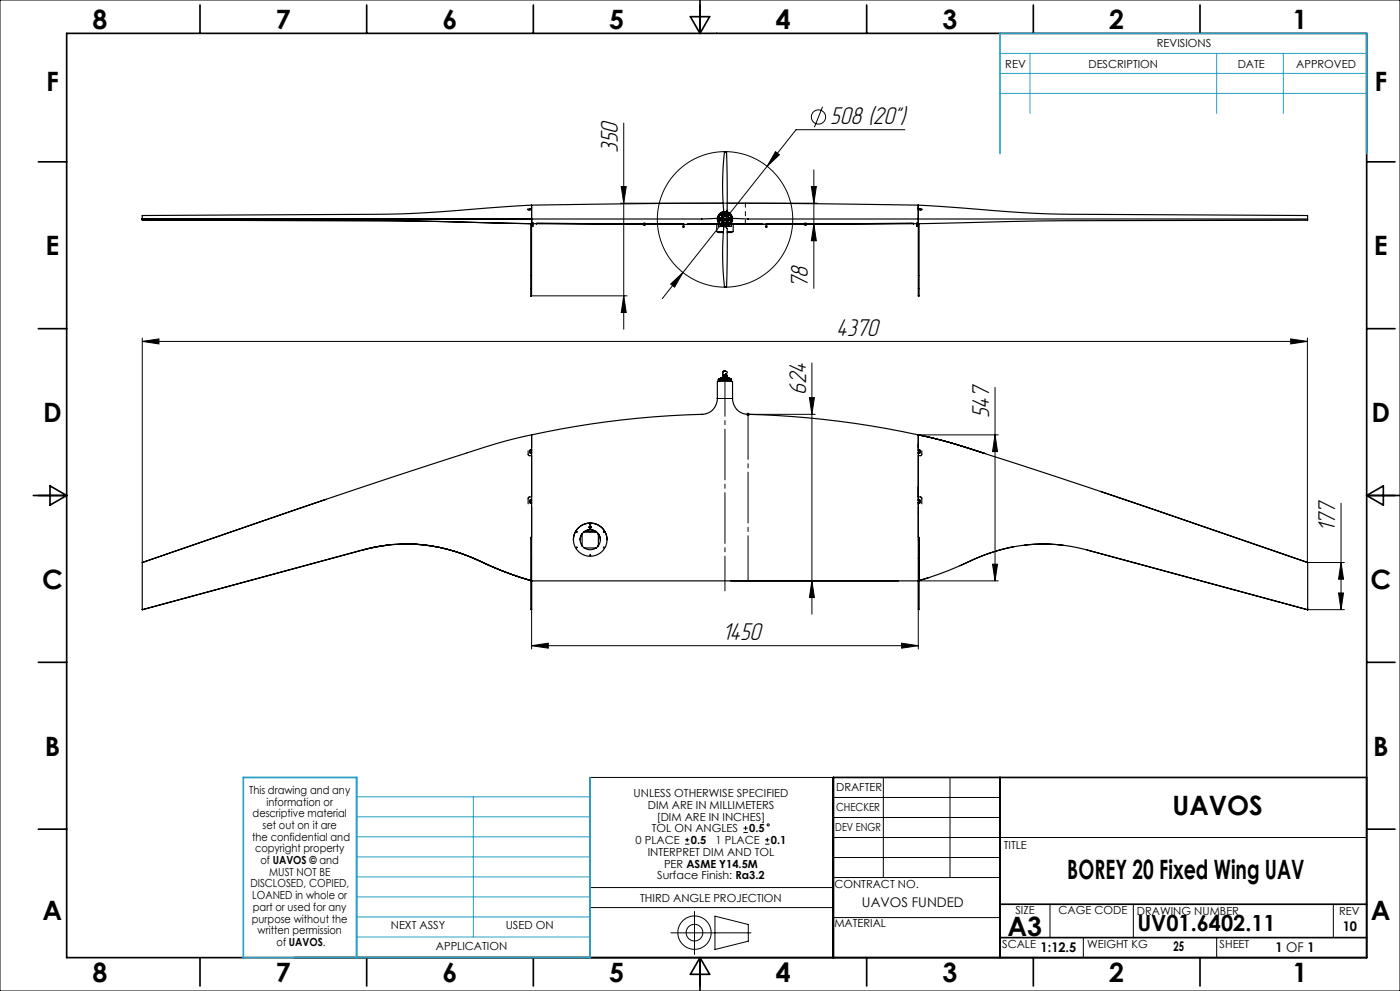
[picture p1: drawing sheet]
<svg xmlns="http://www.w3.org/2000/svg" width="420mm" height="297mm" viewBox="0 0 420 297" stroke-linecap="round" stroke-linejoin="round" font-family="sans-serif">
<g fill="none" stroke="#000" stroke-width=".3">
<path d="M0 0h420v297h-420zM187.1 36.9v61.8M246.8 32l-2.5 6.1M271.5 38.9h-32.7l-8.7 10.9M186.4 55.9h1.5l-.8 5zM230.1 49.8l-31.4 39.7M232.6 45.5l1.2 .9-3.7 3.4zM243.4 55.9h1.5l-.7 5zM244.2 50.9v35.5M223.6 67.2h21.6M244.2 67.2l.7 5h-1.5zM245.2 60.9h-59.1"/>
<path d="M159.5 88.7h28.6M187.1 88.7l.8 5h-1.5zM201.2 85.1l3.7-3.4-2.5 4.4zM42.7 102.3l5-.7v1.5zM42.7 101.3v67.3M42.7 102.3h349.5M215.3 119.4h4.4M242.8 119.2h1.5l-.7 5zM243.6 108.8v75.3M298.5 116.1v58M387.2 101.6l5 .7-5 .8zM392.2 101.3v67.3"/>
<path d="M223.9 124.2h20.7M224.1 123.8l.7 .7M224.4 123.7v1M224.8 123.8l-.7 .7M275.5 130.3h24M298.5 130.3l.8 5h-1.5zM402.3 150.8v31.9M159.5 174.1v20.4M224.4 174.1h20.2M243.6 174.1l.7 5h-1.5zM297.8 169.1h1.5l-.8 5zM299.5 174.1h-24v20.4"/>
<path d="M392.3 168.6h11M401.6 177.7h1.5l-.8 5zM402.3 168.6l.8 5h-1.5zM159.5 193.5l5-.7v1.5zM159.5 193.5h116M270.5 192.8l5 .7-5 .8zM392.3 182.7h11M250 239h50M250 233h-73v54M265 233v30M285 233v30M205.5 253h1.3"/>
<path d="M205.5 251.7h1.3M206.2 251.1v1.2M223 249.5h1.3M223 248.2h1.3M223.7 247.6v1.2M229.5 253h1.3M229.5 251.7h1.3M230.2 251.1v1.2M250 245h50M250 251h160M250 257h50M177 272h73"/>
<path d="M177 266h73M201.3 279.6h24M208.3 273.2v12.9M214.5 274.6l10 2.5v5l-10 2.5zM250 263h50M250 275h50M315 271v10M340 271v10M400 271v10M325 281v6M365 281v6"/>
<circle cx="245.5" cy="35.1" r="2.14"/>
<circle cx="217.5" cy="65.8" r="20.3"/>
<circle cx="230.5" cy="247.2" r=".32"/>
<circle cx="208.3" cy="279.5" r="5"/>
<circle cx="208.3" cy="279.5" r="2.5"/>
</g>
<path d="M223.6 60.9v6.3" fill="none" stroke="#000" stroke-width=".3" stroke-dasharray="15.2 1.3 1.3 1.3" stroke-dashoffset="14"/>
<path d="M224.4 124.2v49.9" fill="none" stroke="#000" stroke-width=".3" stroke-dasharray="15.2 1.3 1.3 1.3" stroke-dashoffset="1.7"/>
<path d="M217.5 114.4v62.7" fill="none" stroke="#000" stroke-width=".3" stroke-dasharray="15.2 1.3 1.3 1.3" stroke-dashoffset="4.8"/>
<g fill="none" stroke="#000" stroke-width=".5">
<path d="M20 10h390v277h-390zM60 1.5v8.5M110 1.5v8.5M160 1.5v8.5M207.1 5h5.8l-2.9 5zM210 0v10M215 10h.1M260 1.5v8.5M310 1.5v8.5M360 1.5v8.5M11.5 48.5h8.5M410 48.5h8.5"/>
<path d="M11.5 98.5h8.5M410 98.5h8.5M10 148.5h10M15 145.6l5 2.9-5 2.9zM410 148.5h10M410 148.5l5-2.9v5.8zM11.5 198.5h8.5M410 198.5h8.5M300 233v54M410 233h-160v54M11.5 248.5h8.5M410 248.5h8.5"/>
<path d="M300 271h110M60 287v8.5M110 287v8.5M160 287v8.5M210 287l2.9 5h-5.8zM210 287v10M260 287v8.5M300 281h110M310 287v8.5M360 287v8.5"/>
</g>
<g fill="none" stroke="#24a0c2" stroke-width=".3">
<path d="M300 16h110M309 16v18M365 16v18M385 16v18M300 22h110M300 28h110M107 238.8h70M142 238.8v42M107 250.8h70M107 256.8h70M107 244.8h70M107 262.8h70"/>
<path d="M107 268.8h70M107 274.8h70M107 280.8h70"/>
</g>
<path d="M300 46v-36h110v36M177 233v54h-104v-54h34v54" fill="none" stroke="#24a0c2" stroke-width=".5"/>
<g fill="#000">
<path d="M243.4 55.9h1.5l-.7 5zM244.2 67.2l.7 5h-1.5z"/>
<path d="M187.1 88.7l.8 5h-1.5zM186.4 55.9h1.5l-.8 5z"/>
<path d="M201.2 85.1l1.2 1 2.5-4.4zM232.6 45.5l-2.5 4.3 3.7-3.4z"/>
<path d="M42.7 102.3l5-.7v1.5zM387.2 101.6l5 .7-5 .8z"/>
<path d="M242.8 119.2h1.5l-.7 5zM243.6 174.1l.7 5h-1.5z"/>
<path d="M297.8 169.1h1.5l-.8 5zM298.5 130.3l.8 5h-1.5zM401.6 177.7h1.5l-.8 5zM402.3 168.6l.8 5h-1.5z"/>
<path d="M159.5 193.5l5-.7v1.5zM270.5 192.8l5 .7-5 .8z"/>
<circle cx="159.5" cy="174.1" r=".17"/>
</g>
<g fill="none" stroke="#000" stroke-width=".35">
<path d="M217.3 45.6h.1M217.3 45.6l-.4 5.7-.1 6.2 .3 6.1 .6 .2M217.6 45.4l.4 .2 .2 12.5-.1 4.9-.4 .8M217.6 45.4l-.3 .2M217.6 45.4l.3 .1M217.6 45.4h.1M217.9 45.6h-.6M42.7 65.6h.1M42.7 65.6v.4l78.5 .2 38.3 .8M42.7 65.6v.1M42.7 65.6h116.8M42.7 65.6v.4l77.7 .2 39.1 .8"/>
<path d="M103.8 65.6l-61.1 .1M103.8 65.6h.3M103.8 65.6l55.7 .1M158.4 62.5v.4M158.9 62.7h.3M159.2 62.6h-.3v.3M159.2 67v21.7h.3v-21.7M159.5 65.7v1.3M159.5 61.5l-38.3 2.6-78.5 .5v1M159.5 62.8l-1.1 .1M159.5 66.9v.1M159.5 67h.1"/>
<path d="M159.5 65.7l.1 1.3M159.5 65.7h.1M159.5 65.6v1.4M159.5 62.9v2.7M159.5 61.5v.8M159.5 62.5h-.3v.4M159.5 62.5v.1M159.5 62.7v.1M159.5 65.6h.1M159.5 62.3h.1M159.5 62.2h.1M159.5 62.7h.1"/>
<path d="M159.5 62.6h.1M159.5 65.6h51M159.5 61.5v4.1M159.6 67h.3M159.7 66.8h.1M159.9 67v.9h-.3v-.9M159.9 67l1 .1M160 66.9l-.1 .1M160.9 67v.1M160.9 67h.1M161 67l32.2 .2M161.6 66.9l31.6 .2"/>
<path d="M161.6 66.9l-.7 .1M161.6 66.9l-.6 .1M193.2 67.1v.3M193.2 67.4h.1M193.2 67.4h.2M193.2 66.9v.2M193.4 66.9v.5M193.5 67.2h11.1M193.5 67.1l-.1 .3M193.5 67.1h10.4M193.5 67.1h9.5M193.5 66.9v.2"/>
<path d="M203.9 67.1h.8M203.9 67.1h.7M204.6 67.1v.1M204.6 67.2h.1M204.6 67.1h.1M204.7 67.2h.1M204.7 67.1v.1M204.7 67.2h.2M204.9 67.1v1h.3v-1M205.2 67.2h1.1M206.3 67.2h.1M206.3 67.2h9.2"/>
<path d="M207.1 67.1l-.8 .1M207.1 67.1l8.7 .1M210.5 65.6h.1M215 67.2v2.2h2M215.2 65.4l-4.6 .2M215.2 65.4v.3M215.2 65.4h.1M215.3 65.5l.1 .6M215.3 65.5h.1M215.3 65.5v-.3l.3 1.3 .6 .7M215.4 69.4v.3h1.6M215.5 67.2v.7h1.4"/>
<path d="M215.5 65.5v.2M215.5 65.5l.1 .6M215.5 65.5h.1M215.5 65.5l.1 .1M215.6 66.1h.1M215.6 65.2h.1M215.6 65.2v.9M215.6 66.1l.5 1M215.6 66.1h.3M215.6 65l-.1 .5M215.6 65h.1M215.6 65l-.1 .7"/>
<path d="M215.7 66.5l.7 .8M215.8 65.7h.1M215.8 65.6l.1 .2M215.8 65.5l.1 .6M215.9 65.5v.6M215.9 65.9h.1M215.9 65.9v.2M215.9 65.8v.3M215.9 65.9v.1M215.9 65.5h.1M215.9 65.8l.2 .3M215.9 65.5v.4"/>
<path d="M215.9 65.6h.1M215.9 66.1h.1M215.9 66v.1M215.9 66h.1M216 66.1h-.1M216 65.5l-.1 .1M216 65.4v.7M216 65.5h.1M216 66.1h.2M216 65.5l.1 .4M216 64.2l-.5 1.4 .5-1.3 1.2-.7zM216.1 65.5v.4"/>
<path d="M216.1 65.9v.2M216.1 65.5l.1 .4v-.4M216.1 65.9l.1 .2M216.1 65.5h.1M216.1 65.5h.2M216.1 65.5l-.5 .1M216.2 64.2l-.6 1M216.2 64.2h.1M216.2 65.9v.2M216.2 65.5v.4M216.2 65.5h.1M216.2 64.2l.1 .3"/>
<path d="M216.2 65.9l.1 .2M216.2 65.2l.2 .1M216.2 67.2l.2 .1M216.2 65.5l.1 .4M216.2 65.9l.1 .2zM216.3 65.5v.4M216.3 65.5h.1M216.3 65.9v.2M216.3 65.6v.3M216.3 65.9l.1 .2M216.3 64l-.7 1M216.3 64h.1"/>
<path d="M216.3 64.5l.2 .3M216.3 64.5h.1M216.3 65.8l.1 .3M216.4 65.5l-.1 .1M216.4 65.8v.2M216.4 65.6v.3M216.4 65.5l.2 .3M216.4 65.5v.1M216.4 67.3l.5 .2M216.4 67.3h.1M216.4 63.9l-.8 1.1M216.4 65.8l.1 .2-.1-.2"/>
<path d="M216.5 65.6v.2M216.5 63.9h-.1M216.5 65.8v.2M216.5 64.8l.5 .2M216.5 65v.1M216.5 65.8v.1M216.5 67l.5 .2M216.5 65.6v.2zM216.5 66.4l-.1 .2M216.5 67l.2 .1M216.5 67h.2M216.5 67h.1"/>
<path d="M216.6 65.8h-.1M216.6 65.6v.2M216.6 64.5l-.2 .2M216.6 65.8v.1M216.6 65.8h.1M216.6 64.3l-.2 .3 .5-.3M216.6 64.3h.1M216.6 64.3v.1M216.6 66.8v.2M216.6 66.8h.1M216.6 64.6h.1M216.6 63.9h.1"/>
<path d="M216.6 66.7l-.2 .6M216.6 64.6l-.1 .2M216.6 63.9a1.99 1.99 0 0 0-1.1 1.6M216.6 66.7l.1 .1M216.6 67h.1M216.6 65.8l-.4 .3M216.6 64.4v.1M216.6 65.8l-.2 .3M216.6 66.7h.1M216.6 64.7h.1M216.6 64l.4 .4M216.6 65h.4"/>
<path d="M216.7 64.7h-.1M216.7 64.6l-.2 .2M216.7 67.1l.3 .1M216.7 67v.1M216.7 66.7h.1M216.7 66.8l.3 .2M216.7 64.7h.1M216.7 66.9h-.1M216.7 67.1h.1M216.7 66.8l.3 .1M216.7 64.7l-.2 .2M216.7 66.6l.1 .1"/>
<path d="M216.7 66.9h.1M216.7 66.6l-.1 .1M216.7 66.7l.3 .2M216.7 66.7l.3 .1M216.7 64.7l-.1 .2M216.7 64.7l-.1 .2zM216.7 64.8h.1M216.7 66.6h.1M216.7 66.7l.2 .1M216.8 66.7l.2 .1M216.8 64.8l-.2 .1M216.8 66.6h.1"/>
<path d="M216.8 66.6h-.1M216.8 64.2v.1M216.8 64.2h.1M216.8 66.6l.2 .1M216.8 64.8l-.1 .2M216.8 64.8v.1M216.8 64.8h.1M216.8 66.5v.1M216.8 64.2l-.5 .3M216.8 67.2h.2M216.8 67.1v.1M216.8 66.6h.2"/>
<path d="M216.8 66.5l.1 .1M216.8 64.9l-.1 .1M216.8 66.1l.2 .2M216.8 66.1h.1M216.8 66.5l.2 .1M216.8 64.9h.1M216.8 66.5h.1M216.8 64.9v.1M216.9 66.5l.1 .1M216.9 64.9l-.1 .1M216.9 64.3h.1M216.9 64.3h-.1"/>
<path d="M216.9 66.5h.1M216.9 64.3l-.3 .3M216.9 66.1h-.1M216.9 64.9h.1M216.9 67.5v.1M216.9 67.5h.1M216.9 64.4l-.3 .2M216.9 67.6h.1M216.9 67l-.1 .1 .2 .1M216.9 63.7h.1M216.9 63.7l-.4 .2M216.9 65h.1"/>
<path d="M216.9 64.5l-.3 .1M216.9 64.5l-.2 .2M217 66.5h.1M216.9 60.9l-57.4 .6M216.9 64.5l-.3 .2M216.9 64.4h.1M217 64.5l-.3 .2M217 64.4h-.1M217 64.5h-.1M217 64.6l-.3 .2M217 64.7l-.2 .1M217 64.7l-.2 .2"/>
<path d="M217 64.8l-.1 .1M217 64.9h-.1M217 64.9l-.1 .1M217 65h-.1M217 64.6l-.3 .1M217 63.9v3.5M217 63.9h.1M217 63.9h.2M217 67.4l-.1 .1M217 66.5l-.2 .1M217 63.8l-.8 .4M217.1 68l.2-.3z"/>
<path d="M217.1 63.4a2.28 2.28 0 0 0-1.9 2.3 2.28 2.28 0 0 0 2 2.2M217.1 63.5a2.18 2.18 0 0 0-1.8 2.2 2.18 2.18 0 0 0 2 2.1M217.2 68l-.4 8.6 .5 9.4M217.2 66.9h.1M217.2 66.9v.1M217.2 67h.1M217.2 64.3l.6 .1M217.2 64.3v.2M217.2 63.9h.6v.2M217.2 63.9h.1M217.2 66.8l.2-.2 .4 .1v.9M217.2 64.7l.2 .2 .4-.2"/>
<path d="M217.2 64.6l.2 .3 .4-.3M217.2 66.8v.8l-.2-.2M217.2 63.9v.4M217.2 64.5v.2M217.2 64.5h.6M217.2 67v.1M217.2 66.8h.1M217.2 65.7l.3 .3 .3-.3M217.2 67v.2M217.2 67.2v.4h.6M217.2 67h.6M217.2 66.8v.1"/>
<path d="M217.2 66.7h.1M217.2 63.6l-.9 .4M217.2 63.6l-.3 .1M217.2 63.6l-1.2 .6-.5 1.3M217.2 66.7l.1 .1M217.2 65.7v.1M217.3 66.8l-.1 .2M217.3 65.6l-.1 .1 .3-.2 .2 .2-.2-.2zM217.3 67.6h.4zM217.3 63.7l-1.3 .6-.5 1.4M217.3 63.7l-.9 .4-.8 .9M217.3 63.7l-.3 .1"/>
<path d="M217.3 63.7l-.7 .2M217.3 67.7h.1M217.5 66.9v.1M217.7 63.7l.4 .1M217.7 63.7l1.3 .7 .4 1.3M217.7 63.7l1.2 .7 .5 1.3M217.7 67.7h-.4M217.7 67.7l.5 .8M217.7 67.7h.1M217.7 64.6h.1M217.7 64.6l.1 .2M217.7 64.6v.2"/>
<path d="M217.7 64.7h.1M217.7 63.7l.9 .4M217.7 64.5v.1M217.7 64.5l.1 .1M217.7 63.6l1.3 .7 .4 1.3M217.7 63.6l1.2 .6 .5 1.4M217.7 63.6l1.2 .6 .5 1.3M217.7 63.6l1.3 .7 .4 1.2M217.7 64.5h.1M217.7 63.6l.4 .1M217.7 63.6l.3 .1M217.7 65.7v.1"/>
<path d="M217.7 64.7l.1 .1M217.7 64.8h.1M217.8 63.5a2.18 2.18 0 0 1 1.9 2.2 2.18 2.18 0 0 1-2 2.1M217.8 64.7h.1M217.8 63.4a2.28 2.28 0 0 1 2 2.3 2.28 2.28 0 0 1-2.1 2.2v-.2M217.8 64.6h.1M217.8 64.3h.1M217.8 64.4v.1M217.8 64.4h.1M217.8 64.5h.1M217.8 67v.1M217.8 67.1l-.6 .1"/>
<path d="M217.8 63.9h.1M217.8 63.9v.8M217.8 63.9h.2M218 64.5l.3 .2M218 64.3l.3 .2M218 64.4l.3 .1M218 64.4l.3 .2M218 64.5l.2 .1M218 64.5l.2 .1zM218 64.6l.2 .1M218 64.7l.1 .1M218 64.8h.1"/>
<path d="M218 64.8l.1 .1M218 64.9h.1M218 64.7h.1M218 66.9h.1M218 64.1l.4 .3M218 66l.2 .1h-.2M218 66.4h.3M218 64.1l.5 .3M218 64.1l.2 .1M218 66.8l.3-.2zM218 63.9v.2M218 64.1v3.5h-.2"/>
<path d="M218 63.9h.1M218 67l.1 .1M218 64.7h.2M218 66.8h.1M218 63.7l1.1 .7M218 67h.1M218 66.4h.1M218 68.4l.2 .1M218.1 64.9h.1M218.1 63.7l.8 .5 .5 .8M218.1 63.7h.1M218.1 66.9h-.1"/>
<path d="M218.1 64.8v.1M218.1 67v.1M218.1 63.9l-.1 .1M218.1 66.9l-.1 .1M218.1 66h.1M218.1 63.8h.1M218.1 63.8a1.99 1.99 0 0 1 1.3 1.5M218.1 67.1l.1 .1M218.1 66.4h-.1M218.1 66.4h.1M218.1 63.8v.1M218.1 67h-.1"/>
<path d="M218.1 67h.1M218.1 64.8h.1M218.1 66.4l-.1 .1M218.1 64.7l.1 .1M218.1 66.9v.2M218.1 66.5h.1M218.2 67.2l.1 .2M218.2 67.2h.1M218.2 64.7v.1M218.2 66.5h.1M218.2 68.5l-.2 17.5-.4 .1M218.2 66h-.1"/>
<path d="M218.2 66.5h-.1M218.2 66.4h-.1M218.2 60.9l57.3 .6M218.2 66.4l-.2 .2M218.2 64.7l.1 .1M218.2 66h.1M218.2 66.5l-.2 .1 .2-.1M218.2 66.5l-.2 .2M218.2 64.7h.1M218.2 64.2h.1M218.2 64.2l-.1 .1M218.2 64.9h-.2"/>
<path d="M218.2 64.6l.1 .1M218.2 66.4l-.1 .1M218.2 66.6l-.2 .1M218.2 67.1h-.1M218.2 67.1h.1M218.2 66.6l.2-.1zM218.3 66.6l-.3 .1M218.3 64.6v.1M218.3 64.6h.1M218.3 66.6l-.3 .2M218.3 64.5l.1 .1M218.3 64.5h.1"/>
<path d="M218.3 66.4l-.1 .1M218.3 66.4l-.1 .2M218.3 66.4l.1 .1M218.3 66.7l-.3 .2M218.3 65.6l.3 .3M218.3 65.6h.1M218.3 65.6l.5 .3M218.3 67.4l-.3 .2M218.3 66.7l.2-.1zM218.3 64.6l-.3 .3M218.3 66.5l-.1 .1M218.3 67.4h.1"/>
<path d="M218.3 64.4v.1M218.3 64.4l.1 .1M218.4 65.6v.1M218.4 66.7l-.3 .2M218.4 66.5l-.2 .1M218.4 66.7l-.4 .2M218.4 64.3v.1M218.4 64.3v.2M218.4 64.3h.1M218.4 66.5l.1 .1M218.4 66.5l-.1 .1M218.4 64.5l-.1 .1"/>
<path d="M218.4 65.5v.3M218.4 65.7v.1M218.4 66.8l-.3 .2M218.4 65.5v.2M218.4 64.4h-.1M218.4 65.4v.1M218.4 66.5l-.1 .2M218.4 66.6l-.1 .1M218.4 64.4v.1M218.4 64.4h.1M218.5 66.6l-.2 .1M218.5 65.7v.1"/>
<path d="M218.5 65.5v.3M218.5 66.6l.3 .5M218.5 66.6l-.1 .1M218.5 66.6l-.1 .2M218.5 66.7l-.1 .1M218.5 65.4v.1M218.5 65.5h.1M218.5 66.3l.2 .1M218.5 65.4l-.2 .2M218.5 65.5l.1 .3M218.5 65.8h.1M218.5 65.3l.1 .2"/>
<path d="M218.6 64.1l-.2 .3M218.6 64.1h.1M218.6 66.7h-.1M218.6 66.9l-.5 .3M218.6 66.8v.1M218.6 65.5v.3M218.6 64.1l.7 .8M218.6 65.3v.2M218.6 66.8l-.5 .3M218.6 66.8l-.2 .2v-.2M218.6 65.3l-.1 .1M218.6 66.8l-.4 .3"/>
<path d="M218.6 65.3l.1 .2M218.6 65.8h.1M218.6 66.8l-.4 .4M218.6 66.8l-.5 .4M218.6 65.5l.1 .3M218.7 65l-.2 .1M218.7 65.4v.4M218.7 65.3v.2M218.7 65.8h.1M218.7 65.3l.1 .2M218.7 65.4l.1 .4M218.8 67.1h.1"/>
<path d="M218.8 65.3v.1M218.8 65.3h-.2M218.8 65.3v.1zM218.8 65.8v.1M218.8 67.1l-.5 .3M218.8 65.8v-.4v.4M218.8 65.4v.4M218.8 65.4l.1 .4M218.9 65.4v.4M218.9 65.8l-.1 .1M218.9 65.8v.1M218.9 65.3l.1 .3"/>
<path d="M218.9 65.3l.1 .5M218.9 65.8h.1M218.9 65.3h.1M218.9 65.8l.1 .1M219 65.8h.1M219 65.9h-.2M219 65.3l.1 .3M219 65.7l-.1 .1M219 65.7l.1 .1M219.1 65.3v.1M219.1 64.4l.3 1.1M219.1 64.4h.1"/>
<path d="M219.1 65.9h-.1M219.1 65.3v.6M219.1 65.4v.3M219.1 65.6h-.1M219.1 65.5l-.1-.2 .1 .6M219.1 65.8v.1M219.1 65.5h.1M219.1 65.9h.1M219.1 65.6v.3M219.1 65.7v.1M219.1 65.7v.2M219.3 64.9h.1"/>
<path d="M219.3 64.9l.1 .9M219.4 65v.5M219.4 65h.1M219.4 66.2l-.6 .9M219.4 65.3h-.6M219.4 65.3v.5M219.4 65.3h.1M219.4 65.8h.1M219.4 65.8l-.3 .1M219.4 67.2v.7h-1.4M219.4 65.8l-.3 1.1M219.4 65.5h.1"/>
<path d="M219.4 65.5v.2M219.5 69.4v.3h-1.3M219.6 65.5v-.3l-.2 1.3-.8 .8M219.6 65.5h.1M219.7 65.5l-.2 .6M219.9 67.2v2.2h-1.7M224.4 65.6l-4.6-.2v.3M224.4 65.6h.1M224.4 65.6h51.1M227.9 67.1l.8 .1M227.9 67.1l.7 .1M227.9 67.1l-8.7 .1"/>
<path d="M228.6 67.2h-9.2M228.6 67.2h.1M228.7 67.2h.1M229.8 67.2h-1.1M230.1 67.1l-.1 1h-.2v-1M230.3 67.1v.1M230.3 67.2h.1M230.3 67.2h-.3M230.3 67.1h.1M231.1 67.1h-.8M241.5 67.2h-11.2M241.5 67.1v.3"/>
<path d="M241.5 67.1h-10.4M241.5 67.1h-9.6M241.5 67.4h.1M241.5 67.4h.3M241.5 66.9v.2M241.8 66.9v.5M241.8 67.1v.3M241.8 66.9v.2M273.3 66.9l-31.5 .2M273.3 66.9l.7 .1M273.4 66.9l.6 .1M273.4 66.9l-31.6 .2"/>
<path d="M274 67.1l-32.2 .1M274 67v.1M274 67.1h.1M274 67h.1M274.9 66.9l.1 .1M275 67h.4M275.1 67v.9h.2v-.9M275.1 67l-1.1 .1M275.3 66.8h-.2M275.5 66.8l-.1 .2M275.5 65.6v1.4M275.5 61.5v4.1"/>
<path d="M275.5 67h-.2M275.5 62.3h.1M275.5 62.2h.1M275.5 62.7h.1M275.5 62.6h.1M275.5 65.6h116.8M275.5 61.5v.8M275.5 62.9v2.7M275.5 62.5h.3v.4M275.5 62.5v.1M275.5 62.7v.1M275.5 65.6h.1"/>
<path d="M275.5 61.5l37.9 2.6 78.9 .5v1M275.5 66.7v.1M275.7 67v21.7h-.2v-21.6M275.8 62.6h.2v.3M275.8 62.7h.2M276.5 62.5v.4l-1-.1M392.3 65.6v.4l-79.4 .2-37.4 .8M217.3 86h.1M217.3 86l.3 .1M217.6 86.1h.1M217.9 86h-.6M215.2 119.3v.1a4.7 4.7 0 0 1-4.6 4.8"/>
<path d="M215.2 119.4v-5l2.3-.1 2.3 .1v5M215.2 119.3v.1M215.5 113.9h3.9zM215.6 113.8h.1M215.6 113.7l-.1 .6M215.6 113.7h.1M215.6 113.6l-.1 .1M215.6 113.6h.1M215.7 113.8l-.2 .1M216.3 113.3l-.7 .4M216.4 113.8h.1M216.4 113.3h-.1"/>
<path d="M216.5 113.2l-.8 .4M216.5 113.7h.4M216.5 113.7h.1M216.5 113.3h-.1M216.5 113.6h.4M216.5 113.6v.1M216.6 113.6l-.1 .1M216.6 113.6h.1M216.6 113.2l-.2 .1M216.6 113.2l-.1 .1M216.6 113.6h.3M216.6 113.7h.1"/>
<path d="M216.7 113.7h.2zM216.8 113.2h.3M216.8 113.2l-.2 .1M216.8 113.2h-.2M216.9 113.7h.1M216.8 112.7v.4M216.8 112.7h.1M216.8 113.2h.1M216.9 113.7h-.4M216.9 113.6v.1M216.9 113.8h.1M216.9 113.7l-.5 .1"/>
<path d="M216.9 113.5h.1M217 112.6l-.2 .1M217 112.5v.7M217 112.3v.2M217 113.1h.1M217 111.3l-.2 1.1M217 111.3h.1M217 113.1h1zM217 113h.9zM217.1 112.3h.1M217.1 113.2h.1M217.2 112.3v.7"/>
<path d="M217.2 113h.6M217.2 112.3h.1M217.2 113h.1M217.2 112.3v.7h.6M217.2 113.7l-.8 .1M217.3 113.3h-.1M217.3 113.2h-.2M217.3 113.2h.1M217.3 113.2l-.4 .3M217.4 111.3h-.4M217.5 113.2h-.2M217.6 111.2h.1"/>
<path d="M217.6 111.2l.6 .3-.4 .6M217.6 111.2l-.6 .1M217.6 111.2v.1M217.8 112.3h.1M217.8 112.3h.2v.8M217.8 112.1v.9M217.8 112.5h.1M217.8 113h.1M217.8 112.1l-1 .3M217.8 113.2h-.2l.4 .3M217.8 113.2h.1M217.9 113.2l.4 .3"/>
<path d="M217.9 113.3h.1M217.9 113.2h.1M217.9 113h.1M218 113.1v.1M218 112.4l.2 .2-.2 .4M218 113.7l.8 .1M218.3 113.5h.1M218.3 113.5v.1M218.3 113.2h-.4M218.3 113.2l.1 .1M218.3 113.2h.2M218.3 113.7l.5 .1"/>
<path d="M218.3 113.7h.1M218.3 113.6h.3l-.3 .1M218.3 113.6l.3 .1M218.3 113.7h.3M218.3 113.6v.1M218.5 113.2l.1 .1M218.5 113.2v.1M218.5 113.3h.2M218.5 113.3h.1M218.6 113.3l.8 .4M218.6 113.7h.1M218.6 113.7h-.3"/>
<path d="M218.6 113.3l.8 .3M218.6 113.7v.1M218.8 113.8h.1M219 113.6h.4M219.4 113.8v.1M219.4 113.7h.1M219.4 113.8h.1M219.4 113.6v.1M219.4 113.7v.6M219.8 119.3l.3 1.9 1 1.5a4.5 4.5 0 0 0 3.3 1.5M219.8 119.3v.1M158.4 135.1l.1 1.3 1 .2v12.3h-.7l-.3 .3-.1 1.8"/>
<path d="M158.9 135.6h.6M158.9 135.1h.6M159.2 134.9h-.3v.8h.3M159.2 135.6v.2h.3M159.2 134.7h.3v.3h-.3zM159.5 130.3a277.5 277.5 0 0 0-22.5 6.4l-38 12.5-56.3 19.4M159.5 130.3v3.5M159.5 133.8v.3M159.5 135.7h.1M159.5 133.9v40.2h116M159.5 130.5v3.3M210.5 124.2a272.5 272.5 0 0 0-51 6.1"/>
<path d="M210.6 124.2h-.1M224.4 124.2h.1M224.4 124.2a272.5 272.5 0 0 1 51.1 6.1M275.5 130.5v43.6M275.5 135.6h.6M275.5 135.1h.6M275.5 135.7h.1M275.5 130.3l9.9 2.5 10.2 3.2M275.5 133v1.5M275.5 130.3a165.6 165.6 0 0 1 19.8 5.6M275.5 130.3a164.4 164.4 0 0 1 19.4 5.4M275.5 130.3v3.8"/>
<path d="M275.5 134.7h.3v.3h-.3zM275.8 135.6l-.3 .4M275.8 134.9h.3v.8h-.3M276.5 135.1v1.3l-1 .2v12.3M294.9 135.7l38.2 12.6 59.2 20.3M97.7 149.7l-55 18.9M158.9 150.6h.6M158.9 150h.6M159.2 150.8h.3M159.2 149.7h.3M159.5 151.9l-.3 22.1M159.5 151.4h.1"/>
<path d="M159.5 153.5h.1M159.5 149.7h-.3v.3M159.5 150.5h-.3v.3h.3M159.5 150.7h.1M159.5 149.9h-.6v.8h.3M172.9 159.4h.2M175.3 159.4v.2M175.3 159.4h3.6M175.3 159.4a3.1 3.1 0 0 1 3.6 0M175.3 159.4h.1M177 157.1h.2M177.1 157.5l.4 .5h-.3v.4h-.3v-.4h-.2z"/>
<path d="M178.9 159.4l-.1 .2M178.9 159.4h.1M181.1 159.4h.2M275.5 151.4h.1M275.5 153.5h.1M275.5 150.6h.5M275.5 150h.5M275.5 150.7h.1M275.5 150.7v.7M275.5 148.9v1h.5v.8h-.2M275.5 145.9v3M275.5 151.9v9l.2 .3"/>
<path d="M275.5 148.9h.7l.3 .3v1.8M275.5 150.8h.3M275.5 150.5h.3v.3h-.3M275.5 149.7h.3M275.5 149.7h.3v.3M330.1 147.3l62.2 21.3M42.7 168.6v14.1M116.2 163.4l-7.3 1.4M120.5 163.1a54.9 54.9 0 0 1 27 6.7l5.8 2.3 5.9 1.9M159.2 174a139.2 139.2 0 0 1-18.8-7.4 49.2 49.2 0 0 0-33.5-1.3l-64.2 17.4M159.2 174a139.5 139.5 0 0 1-18.8-7.3 49.4 49.4 0 0 0-33.5-1.3l-64.2 17.3M159.2 174h.1"/>
<path d="M159.2 174v8.7h.3v-8.6M159.2 173.8v.2M159.2 161.5h.1M159.3 161.1h.2M159.5 161.6h.1M159.5 161.8h.1M159.5 167.5h.1M159.5 167.2h.1M172 161.7a5 5 0 0 1 5.1-4.9 5 5 0 0 1 5 4.9M172.9 164.1h.2M174 161.7a3 3 0 0 1 3.1-2.9 3 3 0 0 1 3 2.9M174 161.7v.1"/>
<path d="M174.6 163.6l.7 .6M174.6 160l.2 .1M174.6 160v3.6M174.6 160a2.95 2.95 0 0 0 0 3.5M174.6 163.6h.1M174.8 163.6h-.2M175.3 164.2h3.6M175.3 164.1v.1M175.3 164.2l.2 .1a3.1 3.1 0 0 0 3.3-.1M177 166.4h.2M178.8 164.1l.1 .1M179.4 163.6h.1"/>
<path d="M179.5 160l-.1 .1M179.5 160v3.6M179.5 160a2.95 2.95 0 0 1 0 3.5M179.5 163.6h.1M179.5 163.6l-.6 .6M180.1 161.7v.1M181.1 164.1h.2M219.2 174.1h50.4M275.5 161.6h.1M275.5 161.8h.1M275.5 167.5h.1M275.5 167.2h.1"/>
<path d="M275.5 161.1h.2M275.7 161.2v12.7M275.7 161.2v12.8M275.7 174h.1M275.7 167.6v6.4M275.7 174v8.7h-.2v-8.6M275.7 161.5h.1M275.8 173.9h-.1M278.5 173.2l-2.8 .8M288 169.5a51.8 51.8 0 0 1 41.7-3.7l62.6 16.9M304.1 163.8a62.5 62.5 0 0 0-16.7 6l-5.8 2.3-5.9 1.9M307.3 163.4l4.9-.4 6.9 .4"/>
<path d="M326.1 164.8l66.2 17.9M392.3 168.6v14.1M392.3 182.1v.6M392.3 182.7h.1"/>
<circle cx="216.9" cy="66.1" r=".1"/>
<circle cx="217.5" cy="65.8" r=".24"/>
<circle cx="217.5" cy="65.8" r=".2"/>
<circle cx="217.5" cy="65.8" r=".32"/>
<circle cx="218.2" cy="66" r=".1"/>
<circle cx="173" cy="159.4" r=".1"/>
<circle cx="177.1" cy="157.1" r=".1"/>
<circle cx="181.2" cy="159.4" r=".1"/>
<circle cx="173" cy="164.1" r=".1"/>
<circle cx="177.1" cy="166.4" r=".1"/>
<circle cx="177.1" cy="161.7" r="5"/>
<circle cx="181.2" cy="164.1" r=".1"/>
</g>
<g font-size="8">
<text x="27.7" y="8.7">8</text>
<text x="82.7" y="8.7">7</text>
<text x="132.7" y="8.7">6</text>
<text x="182.7" y="8.7">5</text>
<text x="232.7" y="8.7">4</text>
<text x="282.7" y="8.7">3</text>
<text x="332.7" y="8.7">2</text>
<text x="387.7" y="8.7">1</text>
<text x="13.8" y="27.2">F</text>
<text x="412.3" y="27.2">F</text>
<text x="13.7" y="76.4">E</text>
<text x="412.2" y="76.4">E</text>
<text x="12.9" y="126.4">D</text>
<text x="411.4" y="126.4">D</text>
<text x="12.6" y="176.4">C</text>
<text x="411.1" y="176.4">C</text>
<text x="13.4" y="226.4">B</text>
<text x="411.9" y="226.4">B</text>
<text x="351.8" y="244.4">UAVOS</text>
<text x="320.2" y="263.5">BOREY 20 Fixed Wing UAV</text>
<text x="12.8" y="275.7">A</text>
<text x="411.3" y="275.7">A</text>
<text x="302.2" y="280.4">A3</text>
<text x="27.7" y="294.2">8</text>
<text x="82.7" y="294.2">7</text>
<text x="132.7" y="294.2">6</text>
<text x="182.7" y="294.2">5</text>
<text x="232.7" y="294.2">4</text>
<text x="282.7" y="294.2">3</text>
<text x="332.7" y="294.2">2</text>
<text x="387.7" y="294.2">1</text>
</g>
<g font-size="7.5">
<text x="249.1" y="37.1">508 (20&quot;)</text>
<text x="185.4" y="45.8" transform="rotate(-90 185.4 45.8)">350</text>
<text x="242.4" y="86.4" transform="rotate(-90 242.4 86.4)">78</text>
<text x="250.8" y="100.6">4370</text>
<text x="241.8" y="118.4" transform="rotate(-90 241.8 118.4)">624</text>
<text x="296.8" y="125.3" transform="rotate(-90 296.8 125.3)">547</text>
<text x="400.6" y="159.3" transform="rotate(-90 400.6 159.3)">177</text>
<text x="216.7" y="191.8">1450</text>
</g>
<text font-size="6.7" x="341.2" y="279.2">UV01.6402.11</text>
<g font-size="4">
<text x="258.6" y="271.9">UAVOS FUNDED</text>
<text x="402.8" y="279">10</text>
<text x="312.2" y="285.2">1:12.5</text>
<text x="352.1" y="284.9">25</text>
<text x="382.7" y="285.2">1 OF 1</text>
</g>
<g font-size="3.3">
<text x="347.1" y="14.1">REVISIONS</text>
<text x="301.6" y="20.3">REV</text>
<text x="326.5" y="20.3">DESCRIPTION</text>
<text x="371.3" y="20.3">DATE</text>
<text x="388.9" y="20.3">APPROVED</text>
<text x="74.8" y="238">This drawing and any</text>
<text x="190.1" y="239">UNLESS OTHERWISE SPECIFIED</text>
<text x="250.8" y="237">DRAFTER</text>
<text x="75.8" y="245">descriptive material</text>
<text x="80" y="241.5">information or</text>
<text x="194.3" y="242.5">DIM ARE IN MILLIMETERS</text>
<text x="197" y="246">[DIM ARE IN INCHES]</text>
<text x="250.8" y="243.1">CHECKER</text>
<text x="75.7" y="252">the confidential and</text>
<text x="78.8" y="248.5">set out on it are</text>
<text x="195.5" y="249.5">TOL ON ANGLES</text>
<text x="224.8" y="249.5">0.5</text>
<text x="250.6" y="249.1">DEV ENGR</text>
<text x="76.5" y="255.5">copyright property</text>
<text x="190.7" y="253">0 PLACE</text>
<text x="194.3" y="256.5">INTERPRET DIM AND TOL</text>
<text x="207.3" y="253">0.5</text>
<text x="214.7" y="253">1 PLACE</text>
<text x="231.3" y="253">0.1</text>
<text x="301.1" y="254.5">TITLE</text>
<text x="78.1" y="259">of UAVOS © and</text>
<text x="80.8" y="262.5">MUST NOT BE</text>
<text x="197.2" y="263.5">Surface Finish: Ra3.2</text>
<text x="199.2" y="260">PER ASME Y14.5M</text>
<text x="75.1" y="266">DISCLOSED, COPIED,</text>
<text x="75.7" y="269.5">LOANED in whole or</text>
<text x="250.3" y="266">CONTRACT NO.</text>
<text x="75.9" y="273">part or used for any</text>
<text x="192.1" y="270.3">THIRD ANGLE PROJECTION</text>
<text x="304.6" y="273.9">SIZE</text>
<text x="317.6" y="273.9">CAGE CODE</text>
<text x="341.1" y="274.1">DRAWING NUMBER</text>
<text x="401.8" y="274.1">REV</text>
<text x="75.6" y="276.5">purpose without the</text>
<text x="77.3" y="280">written permission</text>
<text x="117.2" y="278.5">NEXT ASSY</text>
<text x="151.7" y="278.5">USED ON</text>
<text x="250.3" y="277.8">MATERIAL</text>
<text x="83" y="283.5">of UAVOS.</text>
<text x="130.8" y="284.8">APPLICATION</text>
<text x="300.7" y="284">SCALE</text>
<text x="326.2" y="284">WEIGHT KG</text>
<text x="365.9" y="284">SHEET</text>
</g>
</svg>
